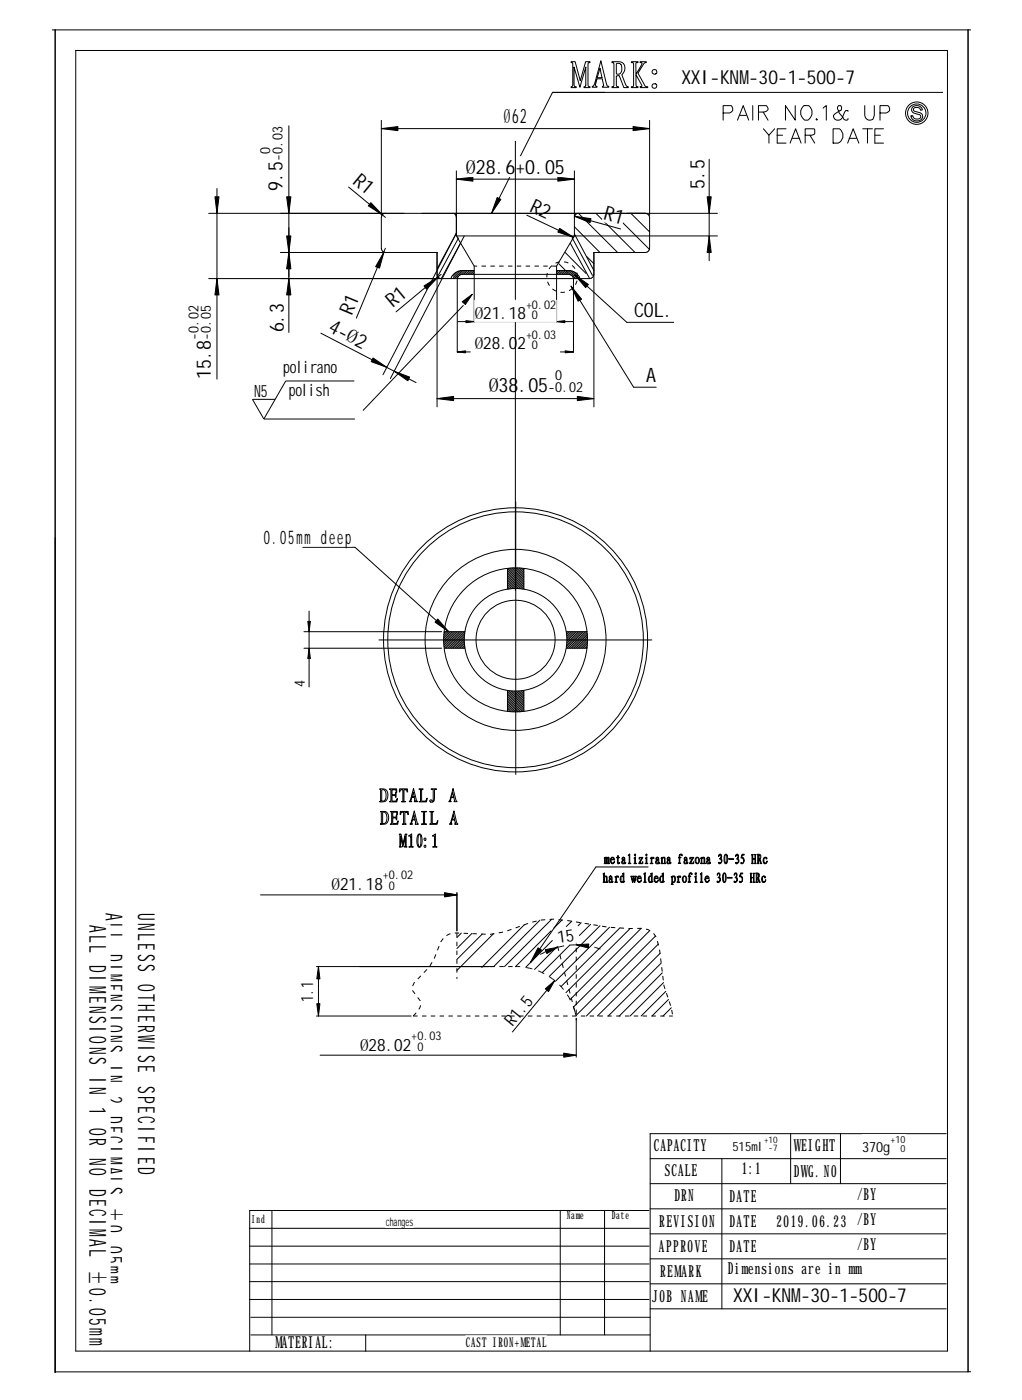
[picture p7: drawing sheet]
<svg xmlns="http://www.w3.org/2000/svg" width="235mm" height="322mm" viewBox="0 0 235 322" stroke-linecap="round" stroke-linejoin="round" font-family="sans-serif">
<g fill="none" stroke="#000" stroke-width=".23">
<path d="M12 6.9h211.6M12.7 6.9v309.2M17.4 11.6v299.6h200.7v-299.6h-200.7M131.5 14.2h.9l1.2 4.4 1.2-4.4h1v.2l-.4 .3v5l.1 .2 .3 .1v.2h-1.3v-.2l.2-.1 .2-.3v-4.2l-1.4 4.7-1.3-4.7v4.2l.1 .3 .4 .1v.2h-1.2l.4-.6v-5l-.4-.2zM138.1 15.7l.5 2.2h-1.1zM138.3 14l1.3 5.1 .2 .7 .4 .1v.2h-1.5v-.2l.3-.1-.3-1.7h-1.2l-.4 1.5v.2l.4 .1v.2h-1.1v-.2a.72 .72 0 0 0 .5-.8zM140.9 14.2a3 3 0 0 1 2.7 .4 1.91 1.91 0 0 1-.4 2.6l.9 2.4 .1 .2 .5 .2v.2h-1.1l-1-2.8-.7 .2v2l.1 .3 .4 .1v.2h-1.5v-.2l.4-.1 .1-.3v-4.8l-.1-.3-.4-.1zM141.9 14.7l.8-.1a1.49 1.49 0 0 1-.2 2.5l-.5-.1-.1-.1zM145.4 14.2h1.5v.2l-.5 .2v2.5l1.4-2.4v-.2l-.4-.1v-.2h1.4v.2l-.5 .2-1.4 2.3 1.4 2.5a.66 .66 0 0 0 .8 .6v.2h-1.7v-.2l.4-.1-.1-.3-1.3-2.4v2.4l.1 .3 .4 .1v.2h-1.5v-.2l.4-.1 .1-.2v-4.9l-.1-.3-.4-.1zM222.9 6.9v309.1M66.5 29v47.6M87.8 29.6h61.8"/>
<path d="M87.8 27.7v21.9M105.1 39.4v14.4l.2 1 3.9 6.5v12.9M132.2 39.4v14.8l-4.1 7.1v12.9M149.6 27.7v21.9M163.3 36.7v23.4M166.5 26h1.5a.96 .96 0 0 0 .5-1.5l-.1-.2h-1.9v3.4M169.8 27.7l1.3-3.4 1.3 3.4M170.3 26.6h1.5M173.3 24.3v3.4M174.6 25.8h1.3l.5-.2 .4-.3v-.4l-.4-.6h-1.8v3.4M175.7 25.8l1.1 1.9M175.8 29.7l1.2 1.4 1.4-1.4"/>
<path d="M177 31.1v1.9M178.9 31.1h1.3M181 29.7h-2.1v3.3h2.1M181.9 33l1.3-3.3 1.2 3.3M182.5 31.9h1.6M183.1 24.3v3.4l-2.3-3.4v3.4M185.1 24.3h1.1a2.05 2.05 0 0 1-.2 3.4 1.43 1.43 0 0 1-1.6-1.3 2.28 2.28 0 0 1 .7-2.1zM185.4 31.1h1.5l.5-.1 .2-.2v-1l-.2-.1h-2v3.3M186.5 31.1l1.1 1.9M188 27.3l-.1 .2 .1 .2 .2-.2M189.5 24.9l.7-.6v3.4M191.8 29.7h1.2a1.38 1.38 0 0 1 1.1 1.1 2.1 2.1 0 0 1-1.1 2.2h-1.2z"/>
<path d="M195.2 33l1.2-3.3 1.3 3.3M195.2 25.6v-.1h-.5l-.6 1.1a1.12 1.12 0 0 1-1.1 1.1 1.12 1.12 0 0 1-1.1-1.1l1.5-1.1h.2l.2-.4-.2-.8h-.6l-.2 .4a4 4 0 0 0 1.9 3h.3l.2-.4M195.5 31.9h1.7M198.6 29.7h2.3M199.1 24.3v2.3a1.1 1.1 0 0 0 1.1 1.1 1.1 1.1 0 0 0 1.1-1.1v-2.3M199.7 29.7v3.3M201.4 31.1h1.3M202.6 26h1.5a.96 .96 0 0 0 .5-1.5l-.2-.2h-1.8v3.4M203.4 29.7h-2v3.3h2M210.2 24.6a1.36 1.36 0 0 1 2.1 .7l-.4 .1-.1-.4-.3-.2h-.8l-.4 .3v.3l.4 .3a1.61 1.61 0 0 1 1.7 1 1.34 1.34 0 0 1-1.3 1.2 1.34 1.34 0 0 1-1.3-1.2h.4v.1a1.04 1.04 0 0 0 1.6 .4 .53 .53 0 0 0 .1-.6 .53 .53 0 0 0-.5-.3 1.32 1.32 0 0 1-1.5-1.2zM217 21.3h-89.8l-14 27.8M48 49.1h117.2"/>
<path d="M50 43.4v43.9M64.6 58.2h36v35.5M80.3 43.1l8.4 7M88.7 49.1a.94 .94 0 0 0-.9 1v7.1a1.02 1.02 0 0 0 .9 1M88.7 57.2l-6.7 16.1M104.1 49.1a.87 .87 0 0 1 1 1M105.1 41.3h27.1M105.1 54.3h60.1M106 56l-4.4 8.2M106.9 54.3l-17 32.9M121.3 49.6l10.8 5.1M130.1 58.2l4.8 4.8"/>
<path d="M131.3 56l4.5 8.2M132.2 52.2l5.9 6M132.2 53.9l4.5 8.4M132.3 49.8l10.6 2.9M133.2 49.1l9 9.1M133.2 49.1a.94 .94 0 0 0-1 1M135 59l1.7 1.7M137.2 49.1l9 9.1M141.2 49.1l8.3 8.3M145.2 49.1l4.4 4.3M148.6 49.1a1.01 1.01 0 0 1 1 1v7.1a1.01 1.01 0 0 1-1 1h-11.9v35.5M48 64.2h87.8"/>
<path d="M73.9 76.7l21.9 11.4M100.6 61.9l4.5-8.2-16.9 32.6M100.6 63.2a.94 .94 0 0 0 1 1M101.6 63.2l-10.4 8.6M105.3 64.2v16.9M105.4 74.1h26.6M105.5 63.7l-.5 .5M105.5 62.5l-1.1 1.1M106 62.3a2.85 2.85 0 0 0-2.2 1.9M106 62.3l-1.6 1.7M106.5 62.3l-1.9 1.9M106.8 62.3l-1.1 1.1"/>
<path d="M107.3 62.3l-.9 .9M107.7 62.3l-.9 .9M108.1 62.3l-.9 .9M108.5 62.3l-.9 .9M108.9 62.3l-.9 .9M109.2 62.3h-3.2M109.2 62.4l-.8 .8M109.2 62.8l-.4 .4M128.1 62.3h2.8l1.1 .3M128.2 62.3l-.1 .1M128.6 62.3l-.5 .5M128.7 60.7l1.9 2"/>
<path d="M129 62.3l-.9 .9M129.4 62.3l-.8 .9M129.8 62.3l-.9 .9M130.2 62.3l-.8 .9M130.6 62.3l-.8 .9M131 62.3l-.8 .9M131.3 63.3l.6 .4 .1 .3M131.3 63.3l-24.9-.1a1.24 1.24 0 0 0-1.1 .8M131.4 62.3l-.8 .9M131.5 65.9l14.4 23.3h5.2M131.7 62.4l-.7 .8M132 62.6l.9 .6 .6 1"/>
<path d="M132 64.2v16.9M132 62.6l-.7 .7M132.3 62.7l-.7 .7M132.3 63.3l12 10.9h10.8M132.5 62.9l-.7 .7M132.8 63l-.8 .8M133 63.2l-1 .9M133 63.6l-.6 .6M133 64l-.2 .2M136.7 63.2a1.01 1.01 0 0 1-.9 1M100.6 91.8h36.1M105.3 81.1h3"/>
<path d="M129 81.1h3M118.7 115.6v62.8M69.7 126.1h12l21.6 19.4-1.1 1.1M116.8 131.3l3.8 3.9M116.8 131.8l3.8 3.7M116.8 132.2l3.5 3.5M116.8 132.6l3 3M116.8 133l2.6 2.6M116.8 133.4l2.2 2.1M116.8 133.8l1.8 1.7M116.8 134.2l1.4 1.3M116.8 134.6l1 1"/>
<path d="M116.8 135l.6 .6M116.8 135.4l.3 .3M117.1 130.9l3.5 3.5M117.5 130.8l3.1 3.1M117.9 130.8l2.7 2.7M118.3 130.8l2.3 2.3M118.7 130.8l1.9 1.9M119.1 130.8l1.5 1.5M119.5 130.8l1.1 1.1M119.9 130.8l.7 .7M120.4 130.9l.2 .2M120.6 134.7l-3.8-3.8v4.8"/>
<path d="M120.6 130.9v4.8M70 145.5h31.7M70 149.3h31.7M71.2 140.7v17.5M87.2 147.4h62.9M102.3 145.5h4.8M102.3 149.3h4.8M102.5 145.5l-.3 .2M102.9 145.5l-.7 .7M103.7 145.5l-1.5 1.5M104.1 145.5l-1.9 1.9M104.5 145.5l-2.3 2.3"/>
<path d="M104.9 145.5l-2.7 2.7M105.3 145.5l-3.1 3.1M105.7 145.5l-3.5 3.5M106.1 145.5l-3.8 3.8M106.5 145.5l-3.8 3.8M106.9 147.1l-2.2 2.2M106.9 147.5l-1.8 1.8M106.9 147.9l-1.4 1.4M106.9 145.5l-3.8 3.8M106.9 146.2l-3 3.1M106.9 146.7l-2.6 2.6M106.9 148.3l-1 1"/>
<path d="M107 148.7l-.7 .6M107 145.8l-3.5 3.5M107 149l-.3 .3M116.8 159.1v4.8M116.8 159.6l3.8 3.8M116.8 159.2l3.8 3.8M117.1 159.1l3.5 3.5M117.6 159.2l3 3M118 159.2l2.6 2.6M118.4 159.2l2.2 2.2M118.9 159.2l1.7 1.8M119.3 159.2l1.3 1.4"/>
<path d="M119.6 159.2l1 1M120 159.2l.6 .6M120.4 159.1l.2 .3M120.6 159.1v4.8M130.4 145.5h4.8l-3.8 3.8M130.4 149.3h4.8M130.7 145.5l-.3 .2M131.1 145.5l-.6 .6M131.5 145.5l-1 1M131.9 145.5l-1.3 1.3M132.3 145.5l-1.7 1.8M132.7 145.5l-2.1 2.1"/>
<path d="M133.1 145.5l-2.6 2.6M133.5 145.5l-3 3M133.9 145.5l-3.5 3.5M134.3 145.5l-3.8 3.8M134.7 145.5l-3.8 3.8M135.2 145.8l-3.5 3.5M135.2 149l-.2 .3M135.3 146.2l-3.1 3.1M135.3 146.5l-2.8 2.8M135.3 148.2l-1.1 1.1M135.3 148.6l-.7 .7M135.3 147l-2.3 2.3"/>
<path d="M135.3 147.3l-2 2M135.3 147.8l-1.5 1.5M116.8 160l3.8 3.8M116.8 160.4l3.5 3.5M116.8 160.8l3.1 3.1M116.8 161.2l2.7 2.7M116.8 161.6l2.4 2.3M116.8 162l1.9 1.9M116.8 162.4l1.6 1.5M116.8 162.8l1.1 1.1M116.8 163.2l.7 .7M116.8 163.6l.3 .3"/>
<path d="M87.4 181.7a1.47 1.47 0 0 1 1.7 .4 1.47 1.47 0 0 1 .1 1.7 1.23 1.23 0 0 1-1.8 .8l.2-.1v-2.6zM87.6 186.9h1a1.65 1.65 0 0 1 .2 2.9l-1.2 .1 .2-.2v-2.6zM87.9 182l.3-.2a1.65 1.65 0 0 1 0 2.7h-.3zM88.1 187.1l.3-.1a1.62 1.62 0 0 1 0 2.7h-.3zM89.7 181.7h1.6l.1 .7-.4-.5h-.7v1.1h.6l.3-.4v1l-.3-.4h-.6v1.1l.1 .2h.7l.3-.6v.8h-1.7l.3-.3v-2.4zM89.9 186.9h1.6v.7l-.3-.5h-.8v1.1h.7l.3-.5v1.1l-.3-.4h-.7v1.1l.1 .2 .8-.1 .3-.6v.9h-1.7l.3-.3v-2.4zM91.9 192.1h.4l.5 2.2 .5-2.2h.4l-.2 .2v2.6l.2 .2h-.6l.2-.2v-2.2l-.5 2.4-.6-2.4v2.1l.2 .3h-.5l.2-.2v-2.6zM92 181.7h1.8l.1 .7-.3-.5-.6 .1v2.4l.3 .3h-.8l.3-.2v-2.6l-.6 .1-.3 .4zM92.2 186.9h1.8v.7l-.3-.5h-.5v2.6l.3 .2h-.9l.3-.2v-2.6a.49 .49 0 0 0-.7 .5h-.1zM94.1 192.5l.7-.4v2.8l.4 .2h-1.1l.5-.3v-2.2h-.5zM95.1 182.4l.3 1.1h-.6zM95.2 181.6l.6 2.6 .3 .4h-.7l.1-.1-.1-.8h-.6l-.2 .7 .2 .2h-.6l.3-.4z"/>
<path d="M95.3 187.6l.2 1.1h-.5zM95.4 186.8l.6 2.5 .3 .6h-.7l.1-.3-.1-.8h-.6l-.3 .8 .3 .3h-.6l.3-.6zM96.3 192.2l.4-.1a2.36 2.36 0 0 1 .1 3l-.2 .1a2.43 2.43 0 0 1-.3-3zM96.4 192.3h.3l.1 .3a3.3 3.3 0 0 1-.2 2.4h-.1a3.1 3.1 0 0 1-.1-2.7zM96.5 181.7h.9l-.3 .3v2.3l.2 .2h.6l.5-.7-.2 .9h-1.7l.3-.2v-2.6zM97 186.9h1.2l-.5 .2v2.5l.5 .3h-1.2l.5-.2v-2.6zM97.7 193.1h.3v.4h-.3zM97.7 194.8l.3-.1v.4h-.3zM98.9 186.9h1l-.4 .2v2.4l.1 .2h.8l.4-.7-.2 .9h-1.7l.4-.2v-2.6zM99.3 181.7h1.2v.1l-.5 .1v2a.62 .62 0 0 1-.3 .8 .62 .62 0 0 1-.8-.2v-.1a.36 .36 0 0 1 .4-.1 .36 .36 0 0 1 .3 .3l.1-.3v-2.3zM99.6 192.5l.6-.4v2.8l.4 .2h-1l.4-.3v-2.2h-.4zM104.2 182.4l.3 1.1h-.6z"/>
<path d="M104.3 181.6l.6 2.6 .3 .4h-.7l.1-.1-.1-.8h-.6l-.2 .7 .2 .2h-.6l.3-.4zM104.4 187.6l.2 1.1h-.5zM104.5 186.8l.6 2.5 .3 .6h-.7l.1-.2-.1-.9h-.6l-.2 .7 .2 .4h-.6l.3-.6zM139.1 197.6l.3-.2v.2a.21 .21 0 0 1 .2-.2 .21 .21 0 0 1 .2 .3l.2-.3 .3 .2v1.3h-.3l.1-1.3h-.1l-.2 .3 .1 1h-.3l.1-1.1-.2-.2-.1 .1v1.2h-.3zM140.8 197.5h.5l.2 .5h-.8v.3a.42 .42 0 0 0 .4 .4 .42 .42 0 0 0 .4-.4 .49 .49 0 0 1-.4 .6 .49 .49 0 0 1-.6-.4v-.6zM140.8 197.7l.3-.1 .2 .3h-.6zM142.3 197v.5h.3l-.3 .1v1.1h.4l-.3 .3-.2-.3v-1.1h-.2zM143.2 197.6a.34 .34 0 0 1 .3-.2 .34 .34 0 0 1 .3 .2v1.1h.3l-.3 .3-.1-.3-.1 .3a.49 .49 0 0 1-.5-.6 .49 .49 0 0 1 .6-.4l-.1-.5-.2 .1-.1 .4zM143.4 198.2l.3-.1-.1 .7a.31 .31 0 0 1-.4-.2 .31 .31 0 0 1 .2-.4zM144.7 196.9l.3-.2v2l.2 .2h-.5l.2-.2v-1.7zM146 197.6l.3-.2v1.3l.3 .2h-.6l.1-.1v-1.1zM146.1 196.8h.2v.3l-.3-.1z"/>
<path d="M147.2 197.5h.8l-.7 1.3h.5l.2-.4v.5h-.9l.7-1.3h-.4l-.2 .3zM148.6 197.6l.3-.2v1.3l.2 .2h-.6l.3-.1v-1.1zM148.7 196.8h.3l-.1 .3h-.2zM149.2 199.7h-12l-15.1 22M149.7 197.6l.4-.2v.3a.26 .26 0 0 1 .2-.3 .26 .26 0 0 1 .3 .2h-.4l-.1 .3v.8l.2 .2h-.6l.2-.1v-1zM151 197.6a.35 .35 0 0 1 .4-.2 .35 .35 0 0 1 .3 .4v1l.2-.1-.3 .3-.1-.2a.39 .39 0 0 1-.6-.2 .39 .39 0 0 1 .3-.5l.3-.1v-.5l-.3 .1-.1 .4zM151.3 198.2l.2-.1v.5l-.1 .2h-.2l-.1-.4zM152.2 197.6l.3-.2v.3l.2-.3 .4 .1v1.2l.2 .2h-.5l.2-.1v-1a.26 .26 0 0 0-.3-.2 .26 .26 0 0 0-.2 .2v1l.2 .1h-.5l.1-.1v-1.1zM153.6 197.6a.34 .34 0 0 1 .3-.2 .34 .34 0 0 1 .4 .2v1.1h.2l-.2 .3-.2-.3-.1 .3a.49 .49 0 0 1-.5-.6 .49 .49 0 0 1 .6-.4v-.5l-.3 .1-.1 .4zM153.8 198.2l.3-.1-.1 .7a.31 .31 0 0 1-.3-.2 .31 .31 0 0 1 .1-.4zM156.5 196.8l.4-.1 .2 .3-.2 .1-.2-.3-.2 .1v.6h.3l-.3 .1v1.1l.2 .2h-.5l.2-.2v-1.1l-.2-.1h.2zM157.5 197.6a.35 .35 0 0 1 .4-.2 .35 .35 0 0 1 .3 .4v1l.2-.1-.2 .3-.2-.3-.1 .3a.49 .49 0 0 1-.5-.6 .49 .49 0 0 1 .6-.4v-.5l-.3 .1-.1 .4z"/>
<path d="M157.7 198.2l.3-.1-.1 .7a.31 .31 0 0 1-.4-.2 .31 .31 0 0 1 .2-.4zM158.8 197.5h.9l-.7 1.3h.6l.1-.4v.5h-1l.8-1.3h-.5l-.2 .3zM160.1 197.6l.3-.2 .5 .2a.96 .96 0 0 1-.1 1.3 .67 .67 0 0 1-.7-.3 .67 .67 0 0 1 0-.7zM160.4 197.6h.3l.2 .3v.5l-.3 .5-.4-.5zM161.3 197.6l.3-.2v.3l.3-.3 .3 .1 .1 1.2 .1 .2h-.5l.2-.1v-1a.26 .26 0 0 0-.3-.2 .26 .26 0 0 0-.2 .2v.9l.2 .2h-.5l.2-.2v-.9zM162.7 197.6a.35 .35 0 0 1 .4-.2 .35 .35 0 0 1 .3 .4v1l.2-.1-.2 .3-.2-.3-.1 .3a.49 .49 0 0 1-.5-.6 .49 .49 0 0 1 .6-.4v-.5l-.3 .1-.1 .4zM162.9 198.2l.3-.1-.1 .7a.31 .31 0 0 1-.3-.2 .31 .31 0 0 1 .1-.4zM165.5 196.9l.2-.1a.49 .49 0 0 1 .5 .3 .49 .49 0 0 1-.3 .6 .63 .63 0 0 1 .3 .8 .63 .63 0 0 1-.8 .3l.1-.2 .3 .2 .3-.3v-.4l-.4-.3 .3-.3-.1-.5-.2-.1-.2 .3zM166.9 196.8l.2-.1a1.54 1.54 0 0 1 0 2.3l-.2-.1a2.16 2.16 0 0 1 0-2.1zM167 196.9h.2l.1 .5-.1 1.4h-.2l-.1-.6zM167.8 197.8h1.1v.1h-1.1zM169.5 196.9l.1-.1a.49 .49 0 0 1 .5 .3 .49 .49 0 0 1-.3 .6 .63 .63 0 0 1 .3 .8 .63 .63 0 0 1-.8 .3l.1-.2a.31 .31 0 0 0 .3 .2 .31 .31 0 0 0 .3-.3v-.4l-.4-.3a.44 .44 0 0 0 .3-.5 .44 .44 0 0 0-.3-.4l-.2 .3z"/>
<path d="M170.9 196.8h.5l-.1 .2h-.4l-.2 .4a.77 .77 0 0 1 .6 .8 .77 .77 0 0 1-.7 .7v-.2h.1a.45 .45 0 0 0 .6-.2 .45 .45 0 0 0-.1-.6l-.6-.3zM173.1 196.8h.3l-.1 1h.5l-.1-1h.4l-.2 .2 .2 1.9h-.4l.1-1h-.5l.1 1h-.3zM174.3 196.8h.7l.2 .3v.4l-.2 .3 .4 1.1h-.3l-.3-1h-.2l.2 1h-.5l.2-.1v-1.9zM174.7 196.9l.3 .1-.2 .8h-.2zM175.8 197.6a.4 .4 0 0 1 .4-.2 .4 .4 0 0 1 .4 .4l-.2 .1-.1-.3a.61 .61 0 0 0-.4 .5 .61 .61 0 0 0 .4 .6l.3-.4a.44 .44 0 0 1-.2 .6 .44 .44 0 0 1-.6-.2l-.1-.5zM60 206.1h42.4M105.2 205.6v8.8M106.2 214.9l-1 1M108.6 215l-3.4 3.5M111 215.1l-5.8 5.9M113.6 215l-8.4 8.5M120.7 213l-9.8 9.8"/>
<path d="M124.3 211.9l-10.6 10.7M126.9 214.4l-8.2 8.2M127 211.7l-10.8 10.9M127.2 216.6l-6.2 6.2M128.3 218l-5.2 5.3M129.4 211.9l-1.9 1.9M131.2 217.6l-6.4 6.4M131.7 212.2l-1.3 1.2M133.8 212.5l-.7 .7M136 212.9l-2.6 2.6M138.1 213.2l-11.7 11.7M138.9 201.2l.2-.2v1l.3-.3 .3 .1 .1 1.3 .2 .1h-.5l.1-.1v-1.1l-.2-.1-.3 .2v1l.2 .1h-.4l.1-.1v-1.8z"/>
<path d="M140.3 201.9a.33 .33 0 0 1 .4-.1 .33 .33 0 0 1 .2 .3v1l.2-.1-.1 .2h-.2v-.1l-.1 .1a.41 .41 0 0 1-.5-.2 .41 .41 0 0 1 .3-.6l.3-.1v-.3l-.3-.1-.2 .4zM140.3 213.6l-12.4 12.4M140.5 202.5l.3-.1-.2 .7h-.3zM141.6 202l.3-.3v.3a.22 .22 0 0 1 .3-.3 .22 .22 0 0 1 .2 .3l-.3-.1-.2 .3v.9l.3 .1h-.6l.2-.1v-1.1zM142.7 213.7l-13.5 13.5M143 202l.3-.2 .2 .3v.8l-.2 .2-.3-.3zM143.3 201.2l.3-.2v1.9l.2 .2-.6 .2a1 1 0 0 1 0-1.6l.3 .2v-.5zM145.1 213.9l-14.8 14.7M145.2 201.8h.4l-.1 .2 .2 .9 .1-.7-.1-.4h.3l-.1 .1 .2 1 .2-.9-.1-.2h.3l-.4 1.5-.2-.9-.3 .9zM146.9 201.8h.5l.3 .5h-.8v.3a.38 .38 0 0 0 .3 .5 .38 .38 0 0 0 .4-.5 .51 .51 0 0 1-.5 .7 .51 .51 0 0 1-.4-.8zM147 201.9h.3l.1 .4h-.5zM147.6 213.8l-16.3 16.4"/>
<path d="M148.2 201.2l.3-.2v2l.3 .2h-.6l.2-.1v-1.7zM149.6 201.9l.4 .1v.9l-.2 .2a.78 .78 0 0 1-.2-1.2zM149.6 214.3l-17.6 17.6M149.8 201.2l.4-.2v2l.1 .1-.4 .1a.63 .63 0 0 1-.6-.3 .63 .63 0 0 1 0-.7 .42 .42 0 0 1 .6-.4l.1-.5zM150.8 201.8h.5l.3 .5h-.9v.3a.38 .38 0 0 0 .4 .5 .38 .38 0 0 0 .4-.5 .46 .46 0 0 1-.3 .6 .46 .46 0 0 1-.6-.4v-.6zM150.9 201.9h.3l.1 .4h-.6zM150.9 215.6l-18.3 18.3M151.6 217.5l-16.6 16.5M152 219.6l-14.5 14.4M152.2 201.9h.3l.1 .2-.2 1a.66 .66 0 0 1-.3-1.1zM152.4 201.2l.3-.2v1.9l.3 .2-.7 .2a.87 .87 0 0 1 .1-1.6l.2 .2v-.5zM154.5 201.9l.5-.2a.8 .8 0 0 1 .6 .7 .8 .8 0 0 1-.3 .8h-.5v.3l.2 .2h-.5l.2-.1v-1.6z"/>
<path d="M154.8 202l.2-.1a.81 .81 0 0 1 .2 1.2l-.4-.1zM155.9 202l.4-.3v.3l.2-.3 .2 .1v.2l-.3-.1-.1 .3v.9l.2 .1h-.6l.2-.1v-1.1zM157.2 202l.3-.3a.79 .79 0 0 1 .6 .8 .79 .79 0 0 1-.5 .8 .9 .9 0 0 1-.4-1.3zM157.4 201.9l.2-.1a.8 .8 0 0 1-.1 1.4 1.16 1.16 0 0 1-.1-1.3zM158.8 201.1l.3-.1 .3 .3-.2 .1-.1-.2h-.2l-.1 .6 .2 .1h-.2v1.2l.2 .1h-.6l.2-.1v-1.2l-.1-.1h.1zM159.9 201.9l.4-.2v1.4l.2 .1h-.6l.2-.2v-1zM160.1 201.1h.2v.3l-.3-.1zM161.2 201.2l.4-.2v2.1l.2 .1h-.6l.2-.1v-1.8zM162.6 201.8h.4l.3 .5h-.8a.47 .47 0 0 0 .2 .8 .47 .47 0 0 0 .6-.5 .54 .54 0 0 1-.6 .7 .54 .54 0 0 1-.4-.8zM162.6 201.9h.3l.2 .4h-.6zM165.2 201.2l.3-.2 .3 .3-.2 .7a.63 .63 0 0 1 .2 .8 .63 .63 0 0 1-.7 .3v-.2l.4 .2 .2-.3v-.4l-.4-.3 .4-.3-.1-.5-.2-.1-.3 .3zM166.7 201.1l.1-.1a1.54 1.54 0 0 1 0 2.3l-.2-.1a1.94 1.94 0 0 1 .1-2.1z"/>
<path d="M166.7 201.2h.2l.1 .5-.2 1.4h-.1l-.2-.5zM167.5 202.1h1.1v.2h-1.1zM169.2 201.1h.1a.49 .49 0 0 1 .5 .3 .49 .49 0 0 1-.3 .6 .63 .63 0 0 1 .3 .8 .63 .63 0 0 1-.8 .3v-.2l.4 .2 .2-.3v-.4l-.4-.3 .3-.3v-.3v-.3h-.3l-.2 .3zM170.5 201.1h.5l-.1 .2h-.3l-.2 .4a.77 .77 0 0 1 .6 .8 .77 .77 0 0 1-.7 .7l-.1-.2h.2a.43 .43 0 0 0 .5-.1 .43 .43 0 0 0 0-.6l-.3-.3-.3-.1zM172.7 201.1h.4l-.1 1h.5l-.1-1h.3l-.1 .2 .1 1.9h-.3l.1-1h-.5l.1 1h-.4zM174 201.1h.5l.3 .3v.4l-.2 .3 .4 1.1h-.2l-.3-.9h-.2l.1 .9h-.4l.1-.1v-1.9zM174.3 201.2l.3 .2-.1 .7h-.2zM175.5 202a.38 .38 0 0 1 .4-.3 .38 .38 0 0 1 .3 .5h-.2v-.3a.61 .61 0 0 0-.5 .6 .61 .61 0 0 0 .5 .6l.2-.5a.44 .44 0 0 1-.2 .6 .44 .44 0 0 1-.5-.1l-.2-.6zM72.9 234h21.8M72.9 222.6h40.5M73.3 222.6v11.4M132.7 234.5v9"/>
<path d="M152.2 221.8l-12.2 12.2M152.5 224.1l-9.9 9.9M152.8 226.3l-7.7 7.7M153.3 228.3l-5.7 5.7M153.9 230.2l-3.8 3.8M154.6 232.1l-1.9 1.9M73.7 243h56.1M62.6 278.8v28.7M129 278.8v28.7M139.2 278.8v28.7M149.4 278.8h-91.9v32.4M149.7 278.4h68.1"/>
<path d="M149.7 266.9h68.1M149.7 272.6h68.1M166.2 266.9v34.5M182 261.1v11.5M193.5 261.1v11.5M217.8 261.1h-68.1v50.1M57.5 299.3h91.9M57.5 295.2h91.9M57.5 291.1h91.9M57.5 287h91.9M57.5 282.9h91.9M149.7 284.2h68.1"/>
<path d="M149.7 289.9h68.1M149.7 295.7h68.1M57.7 307.5h92M57.7 303.4h92M84.2 307.5v3.7M149.7 301.4h68.1M223.6 315.9l-210.9 .1"/>
<circle cx="150.7" cy="19.8" r=".55"/>
<circle cx="150.7" cy="16.5" r=".55"/>
<circle cx="211.1" cy="26.1" r="2.12"/>
<circle cx="211.1" cy="26.1" r="2.58"/>
<circle cx="118.7" cy="147.3" r="29.4"/>
<circle cx="118.7" cy="147.4" r="30.4"/>
<circle cx="118.7" cy="147.4" r="20.8"/>
<circle cx="118.7" cy="147.4" r="16.6"/>
<circle cx="118.7" cy="147.3" r="11.8"/>
<circle cx="118.7" cy="147.3" r="9.1"/>
</g>
<g fill="#fff" stroke="#fff" stroke-width=".23">
<path d="M109.3 76.1h18.8v4.9h-18.8z" fill-rule="evenodd"/>
<path d="M77.3 72.7l8 4.2-2.1 4-8.1-4.2z" fill-rule="evenodd"/>
<path d="M112.5 85.2h21.7v5.7h-21.7z" fill-rule="evenodd"/>
<path d="M59.9 29h5.7v14.9h-5.7z" fill-rule="evenodd"/>
<path d="M116 24.4h5.3v4.6h-5.3z" fill-rule="evenodd"/>
<path d="M67.3 156.6h3.3v1.6h-3.3z" fill-rule="evenodd"/>
<path d="M139.9 46.6l4.3 1.2-1.2 4.4-4.4-1.2z" fill-rule="evenodd"/>
<path d="M107.3 36.1h22.7v4.6h-22.7z" fill-rule="evenodd"/>
<path d="M158.2 36.7h4.5v6.8h-4.5z" fill-rule="evenodd"/>
<path d="M123.5 44.9l4.1 1.9-2 4.2-4.1-2z" fill-rule="evenodd"/>
<path d="M79 67.1l4.3 1.7-1.8 4.2-4.2-1.7z" fill-rule="evenodd"/>
<path d="M83.5 39.1l3.5 2.9-2.8 3.5-3.6-2.9z" fill-rule="evenodd"/>
<path d="M31.2 210.3h5.3v60.2h-5.3z" fill-rule="evenodd"/>
<path d="M23.7 210.3h5.4v85.4h-5.4z" fill-rule="evenodd"/>
<path d="M20 213h5.4v97.1h-5.4z" fill-rule="evenodd"/>
<path d="M60.7 121.4h20.3v4.4h-20.3z" fill-rule="evenodd"/>
<path d="M146 69.1h9.1v4.5h-9.1z" fill-rule="evenodd"/>
<path d="M87.9 67.9l3.5-2.9 2.9 3.5-3.5 2.9z" fill-rule="evenodd"/>
<path d="M148.8 84h2.3v4.5h-2.3z" fill-rule="evenodd"/>
<path d="M61.3 69.7h4.6v6.9h-4.6z" fill-rule="evenodd"/>
<path d="M109.3 69.2h18.8v4.9h-18.8z" fill-rule="evenodd"/>
<path d="M43.4 70.2h5.7v17.1h-5.7z" fill-rule="evenodd"/>
<path d="M68.7 226h3.9v4.7h-3.9z" fill-rule="evenodd"/>
<path d="M76.3 200.6h18.8v4.9h-18.8z" fill-rule="evenodd"/>
<path d="M82.9 237.7h18.8v4.9h-18.8z" fill-rule="evenodd"/>
<path d="M156.9 15.6h40v4.4h-40z" fill-rule="evenodd"/>
<path d="M168.8 296.1h40v4.5h-40z" fill-rule="evenodd"/>
<path d="M178.8 279.3h16.1v3.8h-16.1z" fill-rule="evenodd"/>
<path d="M198.5 261.3h9.9v4.5h-9.9z" fill-rule="evenodd"/>
<path d="M168.6 261.5h10.4v4h-10.4z" fill-rule="evenodd"/>
<path d="M88.9 280h6.3v2.7h-6.3z" fill-rule="evenodd"/>
<path d="M107.2 307.7h18.7v3.1h-18.7z" fill-rule="evenodd"/>
</g>
<g fill="#000" stroke="#000" stroke-width=".23">
<path d="M87.8 29.6l3.8-.4v.9z" fill-rule="evenodd"/>
<path d="M145.8 29.2l3.8 .4-3.8 .5z" fill-rule="evenodd"/>
<path d="M49.5 45.3h.9l-.4 3.8z" fill-rule="evenodd"/>
<path d="M66 45.3h1l-.5 3.8z" fill-rule="evenodd"/>
<path d="M66 54.3h1l-.5 3.9z" fill-rule="evenodd"/>
<path d="M85.4 46.7l2.6 2.8-3.2-2.1z" fill-rule="evenodd"/>
<path d="M105.1 41.3l3.8-.5v.9z" fill-rule="evenodd"/>
<path d="M114.5 45.5l.8 .4-2.1 3.2z" fill-rule="evenodd"/>
<path d="M128.4 40.8l3.8 .5-3.8 .4z" fill-rule="evenodd"/>
<path d="M128.9 52.6l3.2 2.1-3.7-1.2z" fill-rule="evenodd"/>
<path d="M132.3 49.8l3.8 .6-.3 .9z" fill-rule="evenodd"/>
<path d="M162.8 45.3h.9l-.4 3.8z" fill-rule="evenodd"/>
<path d="M163.3 54.3l.4 3.9h-.9z" fill-rule="evenodd"/>
<path d="M50 64.2l.4 3.7h-.9z" fill-rule="evenodd"/>
<path d="M66.5 58.2l.5 3.7h-1z" fill-rule="evenodd"/>
<path d="M66.5 64.2l.5 3.7h-1z" fill-rule="evenodd"/>
<path d="M88.4 58.1l-1 3.7-.9-.4z" fill-rule="evenodd"/>
<path d="M97.6 65.9l3.2-2.1-2.6 2.8z" fill-rule="evenodd"/>
<path d="M106.4 69.5l2.4-1.7-1.7 2.3z" fill-rule="evenodd"/>
<path d="M107.3 73.9l1.9 .2-1.9 .2z" fill-rule="evenodd"/>
<path d="M128.1 74.1l1.9-.2v.4z" fill-rule="evenodd"/>
<path d="M131.5 65.9l2.4 3-.8 .5z" fill-rule="evenodd"/>
<path d="M132.3 63.3l3.2 2.2-.7 .7z" fill-rule="evenodd"/>
<path d="M85.9 82.5l3.2 2.1-3.6-1.3z" fill-rule="evenodd"/>
<path d="M90.8 85.5l3.5 1.4-.4 .8z" fill-rule="evenodd"/>
<path d="M100.6 91.8l3.8-.5v1z" fill-rule="evenodd"/>
<path d="M105.3 81.1l1.9-.3v.5z" fill-rule="evenodd"/>
<path d="M130.1 80.8l1.9 .3-1.9 .2z" fill-rule="evenodd"/>
<path d="M132.9 91.3l3.8 .5-3.8 .5z" fill-rule="evenodd"/>
<path d="M70.9 143.1h.6l-.3 2.4z" fill-rule="evenodd"/>
<path d="M71.2 149.3l.3 2.4h-.6z" fill-rule="evenodd"/>
<path d="M100.8 142.6l2.5 2.9-3.1-2.2z" fill-rule="evenodd"/>
<path d="M102.4 205.7l2.8 .4-2.8 .3z" fill-rule="evenodd"/>
<path d="M102.4 205.6l2.8 .5-2.8 .5z" fill-rule="evenodd"/>
<path d="M123.9 218.3l.8 .5-2.6 2.9z" fill-rule="evenodd"/>
<path d="M125.6 218.7l2.8-.5-2.5 1.4z" fill-rule="evenodd"/>
<path d="M132.7 217.6l2.9-.2-.1 .9z" fill-rule="evenodd"/>
<path d="M72.9 231.2h.8l-.4 2.8z" fill-rule="evenodd"/>
<path d="M73.3 222.6l.4 2.9h-.8z" fill-rule="evenodd"/>
<path d="M125.6 227.7l2.1-1.9-1.4 2.6z" fill-rule="evenodd"/>
<path d="M129.8 242.6l2.9 .4-2.9 .5z" fill-rule="evenodd"/>
</g>
<path d="M106.7 70.3l-25 26.2M132 64.2v-.2M58.1 92l2.6 4.5M63.4 92h-5.3M65.8 87.7h15.8M65.8 87.7l-5.1 8.8M81.7 96.5h-21M117.9 237.7l8-9.6" fill="none" stroke="#000" stroke-width=".23" stroke-dasharray="33.5 33.5 33.5 33.5 33.5 33.5 33.5 33.5 33.5 33.5 33.5 33.5 33.5 33.5 33.5 33.5" stroke-linecap="butt"/>
<g fill="none" stroke="#000" stroke-width=".23" stroke-dasharray="1 1 1 1 1 1 1 1" stroke-linecap="butt">
<path d="M105.3 64.2v-.2M128.1 61.3h-18.9M105.2 214.9v10.6M124.6 219.7l-.2 .1M125 219.5l-.4 .2M125.4 219.3l-.4 .2M125.7 219.1l-.3 .2M128.8 218.1h-.3M129.2 218l-.4 .1M129.5 217.9l-.3 .1M129.9 217.8l-.4 .1M131.5 217.7h-.2"/>
<path d="M131.9 217.6l-.4 .1M132.2 217.6h-.3M132.7 217.6h-.5M137.1 218.2l-.2-.1M137.5 218.3l-.4-.1M137.9 218.5l-.4-.2M138.3 218.6l-.4-.1M95.1 234h59.8M95.1 234a3.3 3.3 0 0 0 1.7-3.5l-1.8-2.3-.1-.9 .4-.9 3.5-3.7 1.1-1.9 1.6-3.9 .8-1.1 1.1-.7 1.6-.2 7.8 .3 3.4-.6 5.9-2.1 2.4-.6 2.9-.2 3.7 .4 9 1.5 4.8 .3 2.7-.1 1.5 .3 1.2 .6 .9 1.3 .6 2.7 1.1 8.3 1.7 5.1 .3 1.9M112.9 222.6h5.8M119.1 222.6h-.4M119.5 222.6h-.4"/>
<path d="M119.8 222.6h-.3M121.5 222.9l-.3-.1M122 223l-.5-.1M122.3 223.1l-.3-.1M122.6 223.1h-.3M124.3 223.8l-.3-.2M124.7 223.9l-.4-.1M125.1 224.1l-.4-.2M125.3 224.2l-.2-.1M126.8 225.2l-.3-.2M127.2 225.4l-.4-.2M127.5 225.7l-.3-.3"/>
<path d="M127.7 225.8l-.2-.1M129 227.1l-.2-.2M129.3 227.4l-.3-.3M129.6 227.7l-.3-.3M129.8 227.9l-.2-.2M130.8 229.4l-.2-.3M131 229.7l-.2-.3M131.2 230.1l-.2-.4M131.3 230.4l-.1-.3M132 232v-.2M132.2 232.4l-.2-.4M132.3 232.7l-4-15"/>
<path d="M132.3 232.8l-.1-.4M132.4 233.2l-.1-.4M132.7 233.5v-16.3M132.7 234.5v.6M132.7 234l-.3-.8"/>
<circle cx="129.4" cy="63.8" r="3.5"/>
</g>
<path d="M100.9 63.5l4.7-8.8M136.4 63.5l-4.7-8.8M118.7 136.1v-112.9" fill="none" stroke="#000" stroke-width=".23" stroke-dasharray="103.6 12.2 4.1 12.2" stroke-linecap="butt"/>
<g font-size="5.4">
<text x="20.6" y="213" transform="rotate(90 20.6 213)">ALL DIMENSIONS IN 1 OR NO DECIMAL ±0.05mm</text>
<text x="24.3" y="210.3" transform="rotate(90 24.3 210.3)">AL</text>
<text x="24.3" y="215" transform="rotate(90 24.3 215)">L DIMENSIONS IN 2 DECIMALS ±0.05mm</text>
<text x="31.8" y="210.3" transform="rotate(90 31.8 210.3)">UNLESS OTHERWISE SPECIFIED</text>
</g>
<g font-size="4.6">
<text x="116" y="28.4">Ø62</text>
<text x="107.3" y="40">Ø28.6+0.05</text>
<text x="65.1" y="43.9" transform="rotate(-90 65.1 43.9)">9.5</text>
<text x="81" y="42.2" transform="rotate(39 81 42.2)">R1</text>
<text x="162.2" y="43.5" transform="rotate(-90 162.2 43.5)">5.5</text>
<text x="121.8" y="48.5" transform="rotate(25 121.8 48.5)">R2</text>
<text x="138.8" y="50.4" transform="rotate(15 138.8 50.4)">R1</text>
<text x="90.5" y="71" transform="rotate(-40 90.5 71)">R1</text>
<text x="65.4" y="76.6" transform="rotate(-90 65.4 76.6)">6.3</text>
<text x="75.4" y="76.2" transform="rotate(27 75.4 76.2)">4-Ø2</text>
<text x="81" y="72.8" transform="rotate(-67 81 72.8)">R1</text>
<text x="146" y="73">COL.</text>
<text x="48.6" y="87.3" transform="rotate(-90 48.6 87.3)">15.8</text>
<text x="148.8" y="88">A</text>
<text x="112.5" y="90.3">Ø38.05</text>
</g>
<g font-size="4.4">
<text x="156.9" y="19.4">XXI-KNM-30-1-500-7</text>
<text x="60.7" y="125.2">0.05mm deep</text>
<text x="168.8" y="300">XXI-KNM-30-1-500-7</text>
</g>
<g font-size="3.9">
<text x="109.3" y="73.5">Ø21.18</text>
<text x="109.3" y="80.5">Ø28.02</text>
<text x="65.2" y="86">polirano</text>
<text x="58.5" y="91.4">N5</text>
<text x="66.5" y="91.3">polish</text>
<text x="76.3" y="205">Ø21.18</text>
<text x="128.5" y="217.3" transform="rotate(-7 128.5 217.3)">15</text>
<text x="72.1" y="230.7" transform="rotate(-90 72.1 230.7)">1.1</text>
<text x="118" y="236.6" transform="rotate(-51 118 236.6)">R1.5</text>
<text x="82.9" y="242">Ø28.02</text>
</g>
<g font-size="3.8">
<text x="150.5" y="265.2">CAPACITY</text>
<text x="182.8" y="265.2">WEIGHT</text>
<text x="153" y="270.9">SCALE</text>
<text x="170.8" y="270.4">1:1</text>
<text x="182.8" y="271">DWG. NO</text>
<text x="155.3" y="276.7">DRN</text>
<text x="167.9" y="276.8">DATE</text>
<text x="197.3" y="276.3">/BY</text>
<text x="151.8" y="282.6">REVISION</text>
<text x="167.9" y="282.5">DATE</text>
<text x="178.8" y="282.5">2019.06.23</text>
<text x="197.3" y="282.1">/BY</text>
<text x="197.3" y="287.9">/BY</text>
<text x="151.7" y="288.3">APPROVE</text>
<text x="167.6" y="293.4">Dimensions are in mm</text>
<text x="167.9" y="288.3">DATE</text>
<text x="150.2" y="299.8">JOB NAME</text>
<text x="152" y="294.1">REMARK</text>
<text x="63.3" y="310.5">MATERIAL:</text>
</g>
<g font-size="3.3">
<text x="70.2" y="158.2" transform="rotate(-90 70.2 158.2)">4</text>
<text x="198.5" y="265.3">370g</text>
</g>
<g font-size="3.2">
<text x="62.2" y="35.4" transform="rotate(-90 62.2 35.4)">0</text>
<text x="65.1" y="37" transform="rotate(-90 65.1 37)">-0.03</text>
<text x="45.7" y="78.2" transform="rotate(-90 45.7 78.2)">-0.02</text>
<text x="48.5" y="78.2" transform="rotate(-90 48.5 78.2)">-0.05</text>
<text x="127.8" y="87.4">0</text>
<text x="126.2" y="90.3">-0.02</text>
</g>
<text font-size="3.1" x="107.2" y="310.3">CAST IRON+METAL</text>
<text font-size="2.9" x="168.6" y="265">515ml</text>
<g font-size="2.8">
<text x="121.1" y="71.1">+0.02</text>
<text x="122.5" y="73.5">0</text>
<text x="121.1" y="78">+0.03</text>
<text x="122.5" y="80.5">0</text>
<text x="88.1" y="202.6">+0.02</text>
<text x="89.5" y="205">0</text>
<text x="94.7" y="239.6">+0.03</text>
<text x="96.1" y="242">0</text>
</g>
<text font-size="2.7" x="88.9" y="282.3">changes</text>
<g font-size="2.6">
<text x="58" y="281.6">Ind</text>
<text x="130.5" y="280.7">Name</text>
<text x="140.8" y="280.7">Date</text>
</g>
<g font-size="2.3">
<text x="205" y="263.3">+10</text>
<text x="207.3" y="265.3">0</text>
</g>
<g font-size="2.1">
<text x="175.9" y="263.3">+10</text>
<text x="177" y="265.1">-7</text>
</g>
</svg>
